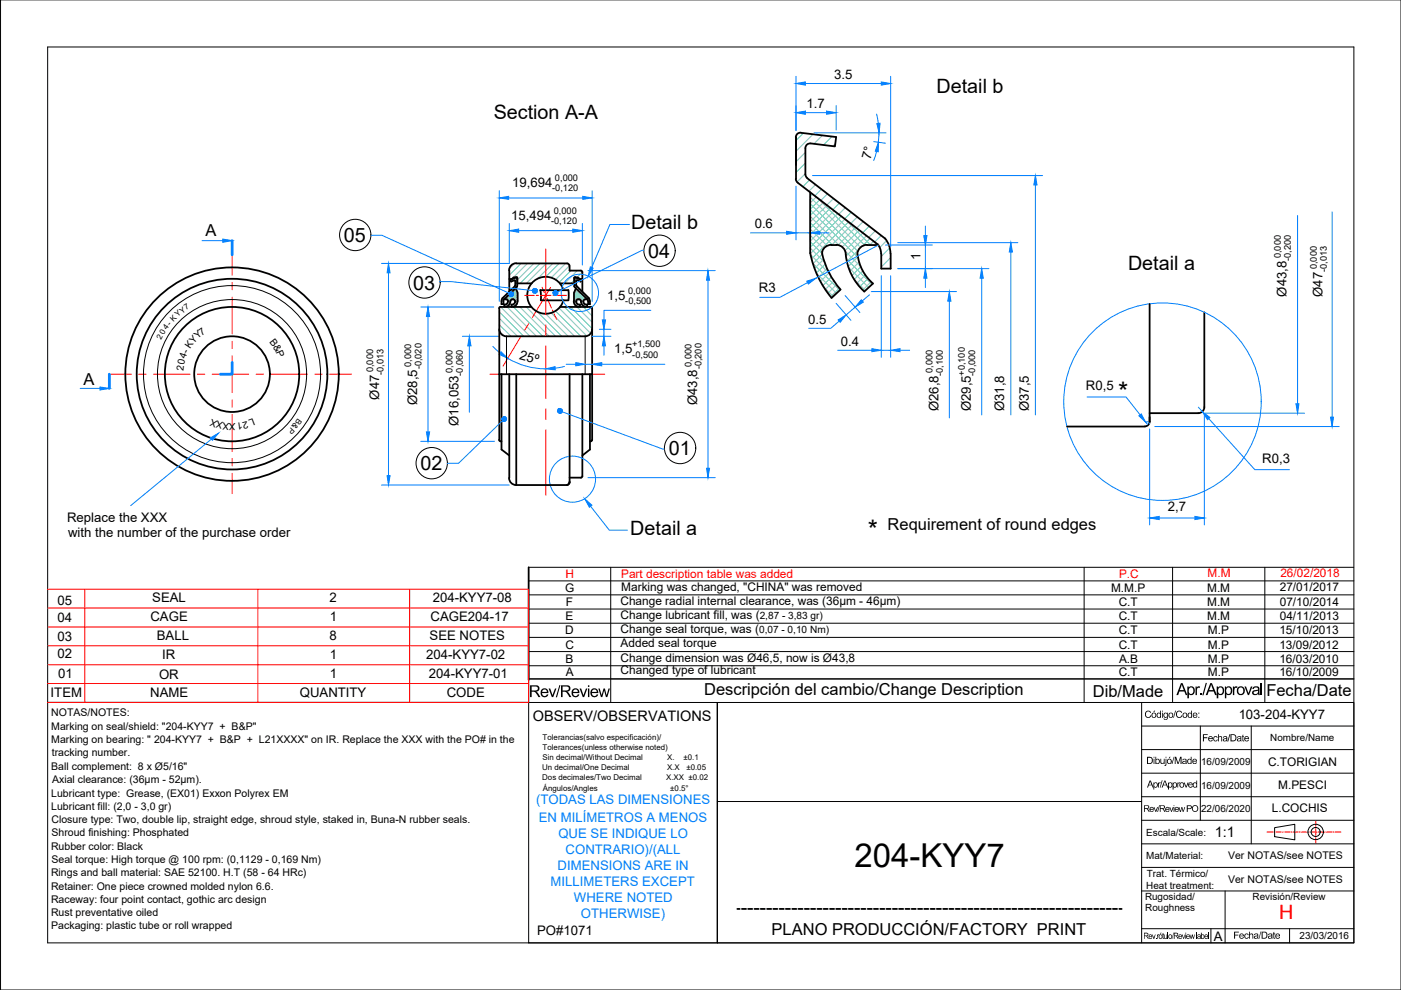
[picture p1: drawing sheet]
<svg xmlns="http://www.w3.org/2000/svg" width="297mm" height="210mm" viewBox="0 0 297 210" stroke-linecap="round" stroke-linejoin="round" font-family="sans-serif">
<!-- layer: corte -->
<g fill="none" stroke="#6edd8a" stroke-width=".21">
<path d="M170.4 28.2l-1.6 1.6M170.8 32.3l-2 2M170.8 34.6l-2 1.9M170.8 36.8l-1.8 1.8M171.6 38.2l-1.4 1.4M172.4 28.5l-3.6 3.6M172.9 39.1l-1.4 1.5M174.4 28.7l-1.8 1.8M176.3 29l-1.7 1.7M177.1 30.5l-.5 .5M108.5 59.2l.3 .3M109.1 55.9l-1.1 1.1"/>
<path d="M109.1 58.9l.6 .6M110.5 55.9l-2.5 2.4M111.8 55.9l-2.9 2.9M113.2 55.9l-3.5 3.5M114.5 55.9l-4.2 4.2M115.9 55.9l-4.3 4.2M117.2 55.9l-3.3 3.3M118.6 55.9l-2.9 2.8M119.9 55.9l-3 3M120.8 56.3l-3 3M121.1 57.3l-2.6 2.6M121.8 59.4l-.7 .7"/>
<path d="M122.4 57.4l-2.7 2.7M122.4 59l-.6 .6M123 59.3l-.3 .3M123.5 57.7l-1.2 1.1M123.5 59l-.2 .2M171.8 52.6l3.1 3M171.8 51.2l2.5 2.6M171.8 49.9l2.9 2.9M171.8 48.6l3.6 3.6M171.8 47.2l4.7 4.8M171.8 45.9l6.2 6.2M171.8 44.5l10.1 10.1"/>
<path d="M171.8 43.2l10.1 10.1M171.8 41.8l10.7 10.7M171.9 54l4 4.1M172.3 41.2l-.5 .5M172.3 55.8l5.7 5.7M173 41.8l-1.2 1.2M173.1 57.9l4.3 4.3M173.2 41.8l10.1 10.2M173.8 42.3l-2 2.1M174.2 40.1l-1.5 1.4M174.4 53.9l-2 2M174.6 42.9l-2.8 2.8"/>
<path d="M174.7 55l-2 1.9M175 56l-1.9 1.9M175.3 43.5l-3.5 3.5M175.4 57l-1.9 1.8M175.5 41.1l-1.5 1.4M175.8 57.8l-1.9 1.9M176.1 44.1l-4.3 4.3M176.3 58.7l-1.9 1.9M176.7 42.1l-1.4 1.4M176.8 59.6l-1.9 1.8M176.9 44.7l-5.1 5.1M177.6 45.3l-5.8 5.8"/>
<path d="M178 43.1l-1.4 1.4M178.4 45.9l-6.6 6.5M179.1 46.4l5.5 5.6M179.1 46.5l-7.3 7.3M179.2 53.2l3.3 3.3M179.2 44l-1.4 1.4M179.4 54.8l5.5 5.5M179.9 56.6l4.3 4.4M179.9 47l-7.8 7.9M180.5 45l-1.4 1.4M180.7 47.6l-4.4 4.4M181 59.1l2.5 2.5"/>
<path d="M181.4 48.2l-3.7 3.8M181.8 46l-1.4 1.4M181.9 54.5l-2.1 2M182.1 52.8l-2.6 2.7M182.1 55.6l-1.9 1.9M182.2 48.8l-3.7 3.6M182.5 56.6l-1.9 1.8M182.9 57.5l-1.8 1.8M183 49.4l-3.9 3.8M183 47l-1.4 1.4M183.5 58.3l-1.9 1.8M183.7 50l-4.3 4.3"/>
<path d="M184 59.1l-1.8 1.7M184.3 47.9l-1.4 1.4M184.5 50.6l-1.8 1.7M184.7 59.7l-1.8 1.8M184.9 50.9l1.1 1.1M185.2 51.2l-.8 .8M185.6 49l-1.4 1.3M186 51.7l-.3 .3M186.8 49.9l-1.4 1.4M188 51l-1.5 1.5M188.7 52.5l-1.9 1.9M188.8 54.6l-2 2"/>
<path d="M188.8 56.9v.1M105.9 66.1l5.2 5.2M105.9 68.8l2.5 2.5M105.9 67.5l3.8 3.8M105.9 70.2l1.1 1.1M106.2 65.1l6.2 6.2M106.3 64.3l.3 .2M106.4 63.5l.4 .3M106.8 63l.3 .3M106.9 65l.2 .1M107.3 62.5l.3 .3M107.3 63l.9 1"/>
<path d="M107.4 64.5l.4 .4M107.5 65.1l6.2 6.2M107.5 62.8l.8 .8M107.6 64.3l.4 .4M107.7 62.1l.3 .3M108 62.4l1.7 1.7M108.1 64.4l-.6 .6-.5-.4-.1 .1M108.2 62.2l1.6 1.5-.6 .6M108.2 61.7l.3 .2M108.2 63.9l-1.2 1.2M108.4 64.7l6.7 6.6M108.4 61.9l1.4 1.4-.6 .5"/>
<path d="M108.7 61.7l1.1 1.1-.8 .7M108.7 61.2l.3 .3M108.8 64.6l.4 .4M108.9 61.5l.9 .9-1.2 1.1-.8-.9M109 64.5l-.6 .5M109.1 64.4l.3 .3M109.1 60.8l.3 .3M109.1 61.3l.5 .5M109.2 64.1l.4 .4M109.2 60l.5 .4M109.4 61.4l-2.1 2.1-.3-.2M109.5 61.7l-1.9 1.9"/>
<path d="M109.7 61.9l-2 2 .4 .5M109.7 64.2l-.9 .9M110.2 65.1l6.2 6.2M111.6 65.1l6.2 6.2M114 66.1l5.1 5.2M115.7 66.6l4.8 4.7M116.9 66.4l4.9 4.9M117.8 66l5.4 5.3M118.6 65.3l5.8 6M119.7 65.1l5.6 5.6M121 65.1l4.5 4.6M121.7 64l1.1 1.1"/>
<path d="M121.7 63.5l.5 .5M121.7 63.1l.5 .5M121.7 62.6l.8 .9M121.7 62.2l2.1 2.1M121.8 61.8l1.9 2M121.9 61.5l2 2M121.9 64.7l.2 .2M122.1 61.2l2.2 2.3 .1-.1M122.2 61.2l-.2 .1M122.2 60.1l-.4 .5M122.2 63.9l-.5 .4M122.2 64.2l-.3 .4"/>
<path d="M122.3 65.1l3.2 3.2M122.4 61.4l-.7 .7M122.4 65l.4-.4 .2 .2-.3 .3M122.4 60.8l-.3 .3M122.5 64.5l-.4 .3M122.6 61.6l-.9 .9M122.8 61.8l-1.1 1.2M122.8 61.2l-.3 .3M123.1 62l-1.4 1.4M123.3 62.3l-1.6 1.6M123.3 61.7l-.3 .3M123.5 62.5l-1 1"/>
<path d="M123.7 65.1l1.8 1.9M123.7 64.1l-.4 .4M123.8 62.7l-.8 .8M123.8 62.1l-.3 .3M123.9 64.4l-.4 .3M124 62.9l-.8 .9M124 64.5l.5 .5M124.1 64.6l-.3 .4M124.2 62.6l-.3 .3M124.2 63.1l-1 1 .9 1M124.5 64.7l-.4 .4M124.7 63l-.3 .3"/>
<path d="M125 65.1l.5 .5M125 63.6l-.3 .3M125.1 64.4l-.1 .1M174.5 60.7l2.1 2.1M177.4 60.3l-1.9 1.9M178 61.1l-1.9 1.9"/>
</g>
<!-- layer: 02 -->
<g fill="none" stroke="#007fff" stroke-width=".21">
<path d="M168.8 16.2v11.5M170.8 17.7h16M188.8 16.2v36.1M168.8 39.5v11.4M170.8 23.9h4.4M172.6 28.2h15.3M177.3 22.4v5.2M185.2 30l2.5 .4M185.9 32.1l-.6 1.9M185.9 24.2l.3 1.9M186.3 28.1l-.1 2.1M159.1 49.4h7.7"/>
<path d="M168.8 49.4h3M171.2 59.9l-5.9 3.1h-4.2M171.8 42.3v8.6M173.8 49.4h2M186.3 52l-13.3 7M186.8 58.5v17.2M187.7 52h10M188.8 58.5v17.2M190.4 57h7.3M196.2 47.9v2.1M196.2 52v5M196.2 59v2"/>
<path d="M177.3 64.3l3.1 3.6M177.6 74.3h7.3M177.9 68.1l-1.8 1.5h-4.6M179.2 62.7l3.1 3.6M181.3 65.1l-1.9 1.7M184.3 62.5l-1.5 1.3M186.8 74.3h2M190.8 74.3h2.1"/>
</g>
<g fill="#007fff" stroke="#007fff" stroke-width=".21">
<path d="M171.8 49.4l2-.4v.7z"/>
<path d="M166.8 49l2 .4-2 .3z"/>
<path d="M188.8 74.3l2-.4v.7z"/>
<path d="M184.9 73.9l1.9 .4-1.9 .3z"/>
<path d="M182.6 63.6l.4 .5-1.7 1z"/>
<path d="M177.7 67.8l1.7-1-1.3 1.5z"/>
<path d="M186.3 30.2l-.1 2-.6-.1z"/>
<path d="M185.9 26.2l.7-.1-.2 2.1z"/>
<path d="M171.1 59.6l1.9-.6-1.6 1.2z"/>
<path d="M196.2 57l.3 2h-.6z"/>
<path d="M195.9 50h.6l-.3 2z"/>
<path d="M168.8 23.9l2-.3v.6z"/>
<path d="M175.2 23.6l2.1 .3-2.1 .3z"/>
<path d="M168.8 17.7l2-.3v.6z"/>
<path d="M186.8 17.4l2 .3-2 .3z"/>
</g>
<!-- layer: centro -->
<g fill="none" stroke="#f00" stroke-width=".21">
<path d="M115.7 52.8v13.9M103.9 79.3h8.8M110.5 71.3l-3.8 6.3M111.3 62.6h2M112.1 68.6l-.8 1.3M113.7 62.6h.5M114.6 62.6h2.2M114.9 79.3h2.3M114.9 60.9l.5 1.2M115.6 62.5l.2 .4M115.7 68.9v2.2M115.7 73.3v11.2"/>
<path d="M116 63.3l.9 2M116.7 60.9l-3.8 6.4M117.1 65.7l.2 .4M117.2 62.6h.5M117.5 66.5l.5 1.2M118.1 62.6h2M119.4 79.3h8.8M115.7 86.7v2.2M115.7 91.1v13.9M18 124.9v24M54.7 124.9v24M86.9 124.9v24"/>
</g>
<!-- layer: F1 -->
<g fill="none" stroke="#f00" stroke-width=".21">
<path d="M49.2 54v4.3M49.2 59.9v1.5M23.2 79.3h4.6M29.4 79.3h1.6M32.5 79.3h7.8M41.9 79.3h1.5M45 79.3h7.7M49.2 63v7.8M49.2 72.4v1.5M49.2 75.5v7.7M54.3 79.3h1.6M57.4 79.3h7.8"/>
<path d="M66.7 79.3h1.6M69.9 79.3h4.6M49.2 84.8v1.5M49.2 87.9v7.8M49.2 97.2v1.6M49.2 100.3v4.4M268.6 176.4h1.3M270.1 176.4h.2M270.6 176.4h1.1M271.9 176.4h.2M272.4 176.4h1.1M273.7 176.4h.2"/>
<path d="M274.1 176.4h1.1M275.4 176.4h.3M275.9 176.4h1.1M277.2 176.4h.2M277.7 176.4h1.1M279 174.1v1.1M279 175.4v.3M279 175.9v1.1M279 177.2v.2M279 177.6v1.2M279 176.4h.2M279.5 176.4h1.1"/>
<path d="M280.8 176.4h.2M281.2 176.4h1.1M282.6 176.4h.2M283 176.4h1.3"/>
</g>
<!-- layer: B1 -->
<g fill="none" stroke="#000" stroke-width=".21">
<path d="M.1 0h296.9v209.9h-296.9zM10.1 10h276.9v189.9h-276.9zM112 120.3h175M112.1 138.1h174.9M112.1 135.1h174.9M112.1 132.1h174.9M112.1 129.1h174.9M112.1 126.1h174.9M112.1 123.2h174.9M129.5 120.3v28.6M229.9 120.3v28.6M248.6 120.3v28.6"/>
<path d="M268.2 120.3v28.6M10.1 148.9h102zM112.1 148.9h174.9v51h-174.9zM112.1 143.9h174.9M112.1 141.2h174.9M112.1 141.9v7h-102M152.1 148.9v51M242 158.9h45M242 148.9v51M242 153.9h45M254.5 153.9v20M265.3 153.9v25"/>
<path d="M152.1 169.9h89.9M242 178.9h45M242 173.9h45M242 168.9h45M242 163.9h45M270.2 175.5l4.3-.7v3.3l-4.3-.7zM242 188.9h45M242 183.9h45M242 196.9h45M256.7 196.9v3M259.7 188.9v11M273.4 196.9v3"/>
<circle cx="278.9" cy="176.4" r="1.63"/>
<circle cx="278.9" cy="176.4" r=".95"/>
</g>
<!-- layer: A1 -->
<g fill="none" stroke="#000" stroke-width=".38">
<path d="M168.7 37.9l.4 .8M168.8 29.1v8.8M169.1 38.7l17.1 13.2M169.8 28.1l-.7 .3-.4 .7M169.9 28.2l7.4 .9-.3 1.9-5.4-.6-.7 .5-.1 .5M170.8 31.4v5.6M170.8 36.9l.3 .8M171.1 37.8l16.6 12.8M108 59.2h.5l.4-.4h.8v1.3h3M108 57.3v4.6M109 59.4l.2 .2M109.2 59.6v.9"/>
<path d="M109.4 58.8l.3 .2M109.4 58.8l-1.2 .6 .2 .3 .6-.2M109.4 55.8a1.5 1.5 0 0 0-1.5 1.5M109.5 55.9h10.8M109.7 59v1.7M120.2 55.9l.5 .2 .1 1.3h2.4M121.8 59v1.7M122 58.8l1.2 .6-.1 .3-.6-.2M122 58.8l-.3 .2M122.2 59.6v.9M122.4 59.4l-.2 .2M123.2 57.4l.3 .3"/>
<path d="M123.5 59.2h-.6l-.4-.4h-.7v1.3h-3.1M123.5 57.7v4.2M171.8 40.8v12.9a21.1 21.1 0 0 0 4.5 9.4M176.2 51.9a1.88 1.88 0 0 0-1.6 2.9 17.1 17.1 0 0 0 3.6 6.6l-1.9 1.8M176.3 52h1M177.3 51.9a2.01 2.01 0 0 1 2 2 12.1 12.1 0 0 0 3.9 7.9l1.9-1.7a9.8 9.8 0 0 1-3.3-6.2M183.8 51.9a2.05 2.05 0 0 0-2 2M183.8 52h2.4M186.1 51.8l.4 .7 .3 1.3M186.8 53.8v3.2h2v-3.2M187.7 50.6l.8 1.5 .3 1.7M105.9 65.4v27.9"/>
<path d="M105.9 79.3h19.6M105.9 69.8a1.5 1.5 0 0 0 1.5 1.5h16.7M106.1 65l-.3 .4M106.2 65.1h6.4M106.3 63.9v.6h.5v-.6M106.3 79.3v16l1.7 1.3M106.6 63.2l-.3 .6M106.8 63.5h.7l.2 .4M106.8 63.4l-.1 .4M106.9 64.6v.5M107.7 63.9l-.2 .5-.6 .2M108 79.3v22.1"/>
<path d="M108.2 63.9a1.16 1.16 0 0 1-.9 1.2M108.2 63.9a.49 .49 0 0 1 .5-.4 .49 .49 0 0 1 .5 .4M108.4 64.6v.5M109.2 64l-.3 .4-.5 .2M109.2 63.9v.1M109.2 60.5l-2.7 2.7M109.3 61.1l.5 1v1.8M109.5 79.3v23.5M109.6 60.8l-2.7 2.7M109.6 60.7v.1M109.7 63.8a1.16 1.16 0 0 1-.9 1.3M114.5 61.5h6"/>
<path d="M114.6 61.5l.1 2.2h5.8M118.8 65.1h6.5M119.5 61.5a3.9 3.9 0 0 0-6.1-2.1 3.9 3.9 0 0 0 .1 6.4 3.9 3.9 0 0 0 6-2.1M120.5 61.5v2.2M120.8 79.3v23M121.7 63.8a1.16 1.16 0 0 0 .9 1.3M121.7 60.7l.1 .1M121.8 60.8l2.8 2.7h-.7l-.2 .4M122.1 61.1l-.4 1v1.8M122.2 60.5l2.7 2.7M122.2 64l.2 .4 .6 .2M122.6 63.5a.39 .39 0 0 0-.4 .5"/>
<path d="M122.6 63.5h.2M122.8 63.5l.3 .2a1.39 1.39 0 0 0 1 1.4M123 64.6v.5M123.5 79.3v21.7l-.3 .3M123.7 63.9l.2 .5 .6 .2M124.5 64.6v.5M124.5 63.4l.2 .4M124.7 63.9v.6h.4v-.6M124.8 63.2l.2 .6M125.1 79.3v16l-1.6 1.3M125.2 65l.3 .4v27.9M125.5 69.8a1.5 1.5 0 0 1-1.5 1.5"/>
<path d="M243.7 64.4v25a.99 .99 0 0 1-1 1M255.3 66.2v20.1M105.8 93.3l.3 .3M106.2 93.6h.1M125.5 93.3l-.1 .2-.3 .1M226.3 90.4h16.5M255.3 86.3a1.29 1.29 0 0 1-1.3 1.3h-10.3M107.9 101.3a1.5 1.5 0 0 0 1.5 1.5M109.5 102.8h10.8M120.7 102.3l-.2 .4-.3 .1M120.8 101.3h2.4M112.1 120.3v23.9"/>
<path d="M156.3 192.7h.5M157.3 192.7h.9M158.6 192.7h.9M160 192.7h.9M161.3 192.7h.9M162.6 192.7h.9M163.9 192.7h.9M165.3 192.7h.9M166.6 192.7h.9M168 192.7h.9M169.3 192.7h.9M170.6 192.7h.9"/>
<path d="M171.9 192.7h.9M173.3 192.7h.9M174.6 192.7h.9M176 192.7h.9M177.3 192.7h.9M178.6 192.7h.9M179.9 192.7h.9M181.3 192.7h.9M182.6 192.7h.9M184 192.7h.9M185.3 192.7h.9M186.6 192.7h.9"/>
<path d="M187.9 192.7h.9M189.3 192.7h.9M190.6 192.7h.9M192 192.7h.9M193.3 192.7h.9M194.6 192.7h.9M195.9 192.7h.9M197.3 192.7h.9M198.6 192.7h.9M200 192.7h.9M201.3 192.7h.9M202.6 192.7h.9"/>
<path d="M203.9 192.7h.9M205.3 192.7h.9M206.6 192.7h.9M208 192.7h.9M209.3 192.7h.9M210.6 192.7h.9M211.9 192.7h.9M213.3 192.7h.9M214.6 192.7h.9M216 192.7h.9M217.3 192.7h.9M218.6 192.7h.9"/>
<path d="M219.9 192.7h.9M221.3 192.7h.9M222.6 192.7h.9M224 192.7h.9M225.3 192.7h.9M226.6 192.7h.9M228 192.7h.8M229.3 192.7h.9M230.6 192.7h.9M232 192.7h.9M233.3 192.7h.9M234.6 192.7h.9"/>
<path d="M236 192.7h.8M237.3 192.7h.5"/>
<circle cx="49.2" cy="79.3" r="22.6"/>
<circle cx="49.2" cy="79.3" r="20.2"/>
<circle cx="49.2" cy="79.3" r="14.2"/>
<circle cx="49.2" cy="79.3" r="8"/>
</g>
<!-- layer: 02 -->
<g fill="none" stroke="#000" stroke-width=".21">
<path d="M107.4 71.3v8M124.1 71.3v8M10.1 148.9h102"/>
<circle cx="75.3" cy="49.8" r="3.3"/>
<circle cx="90" cy="59.9" r="3.3"/>
<circle cx="139.8" cy="53.2" r="3.3"/>
<circle cx="49.2" cy="79.3" r="18.8"/>
<circle cx="49.2" cy="79.3" r="15.8"/>
<circle cx="91.5" cy="98.2" r="3.3"/>
<circle cx="144.2" cy="95" r="3.3"/>
</g>
<!-- layer: B2 -->
<g fill="none" stroke="#007fff" stroke-width=".21">
<path d="M172.3 37.2h48.8M219.5 39.2v48.8M42.8 51h4.4M82.4 57.8v43.1M105.9 40.4v23.5M107.9 42h15.7M108 47.4v8.5h-27.1M110 48.9h11.4M123.5 47.4v8.8M124.7 57.4h26.9M125.5 40.4v23.5M133.5 47.6h-4.2l-3.8 9.1"/>
<path d="M150.1 59.4v39.9M275.1 45.7v39.9M282.4 44.9v43.5M89.2 65.1h15.5M90.7 67.1v24.5M98 71.3h7.9M99.5 73.3v14.1M104.5 73.5l1.5 1.3M107.6 76a15.6 15.6 0 0 0 8.1 2.2M119.7 77.7l-2 .4M120 77.2h2.1M124.1 77.2h1.4"/>
<path d="M125.5 71.3h4M127.1 69.8h2.4M127.6 77.2h13.4M128 69.8v1.5M128 73.3v2M138 65.8h-10v2M17 82.4h4.2M44.8 93.1l-17.1 14.1M89.2 93.6h15.6M230.5 84.2h8.2l3 3.7M242.9 89.5l.4 .4M243 89.5h.5l.2 .4"/>
<path d="M243.7 90.9v20.4M244.8 90.4h39.1M254.1 86.3l.8 1M255.3 87.8v23.5M255.6 87.6h21M256.3 88.7l9.8 10.9h7.3M80.9 102.8h27.1M124.7 101.3h26.9M125.2 107.3l4 5.1h3.8M245.8 109.8h7.6"/>
<circle cx="122.9" cy="62.1" r="4"/>
<circle cx="246.5" cy="85.2" r="20.9"/>
<circle cx="121.4" cy="101.6" r="4.9"/>
</g>
<g fill="#007fff" stroke="#007fff" stroke-width=".21">
<path d="M106.2 74.6l1.4 1.4-1.8-.9z"/>
<path d="M115.7 78.2l2-.5v.7z"/>
<path d="M90.7 65.1l.4 2h-.7z"/>
<path d="M90.4 91.6h.7l-.4 2z"/>
<path d="M99.5 71.3l.4 2h-.7z"/>
<path d="M82.1 100.9h.6l-.3 1.9z"/>
<path d="M82.4 55.9l.3 1.9h-.6z"/>
<path d="M122.1 76.9l2 .3-2 .4z"/>
<path d="M125.5 77.2l2.1-.3v.7z"/>
<path d="M128 71.3l.4 2h-.7z"/>
<path d="M127.7 67.8h.7l-.4 2z"/>
<path d="M123.6 41.6l1.9 .4-1.9 .3z"/>
<path d="M105.9 42l2-.4v.7z"/>
<path d="M121.4 48.6l2.1 .3-2.1 .3z"/>
<path d="M108 48.9l2-.3v.6z"/>
<path d="M150.1 57.4l.3 2h-.6z"/>
<path d="M149.8 99.3h.6l-.3 2z"/>
<path d="M124 105.8l1.5 1.3-.5 .4z"/>
<path d="M219.5 37.2l.4 2h-.7z"/>
<path d="M125.2 56.6l.6 .3-1.1 1.7z"/>
<path d="M21.2 82.1l2 .3-2 .3z"/>
<path d="M47.2 50.7l2 .3-2 .4z"/>
<path d="M274.8 85.6h.6l-.3 2z"/>
<path d="M282.1 88.4h.6l-.3 2z"/>
<path d="M253.4 109.5l1.9 .3-1.9 .4z"/>
<path d="M243.7 109.8l2.1-.3v.7z"/>
<path d="M254.9 87.3l1.6 1.2-.5 .5z"/>
<path d="M241.5 88.2l.5-.4 .9 1.7z"/>
<path d="M44.6 92.9l1.7-1.1-1.3 1.6z"/>
</g>
<!-- layer: corte -->
<path d="M190.4 57h19.3M190.4 51.4h25.4M208.1 59v29M214.3 53.4v34.6M184.7 61.8h18.1M201.3 63.9v24.7" fill="none" stroke="#007fff" stroke-width=".21"/>
<g fill="#007fff" stroke="#007fff" stroke-width=".21">
<path d="M201.3 61.8l.3 2.1h-.7z"/>
<path d="M208.1 57l.4 2h-.7z"/>
<path d="M214.3 51.4l.4 2h-.7z"/>
</g>
<!-- layer: B2 -->
<path d="M49.2 51v3M23.2 79.3v3.1M49.2 76.8v2.5h-2.5" fill="none" stroke="#007fff" stroke-width=".59"/>
<!-- layer: B1 -->
<g fill="#000">
<path d="M122.9 146h.3l.5 1.4 .5-1.4h.3l-.6 1.8h-.3zM126.9 146h.3l.4 1.4 .4-1.4h.3l.3 1.4 .4-1.4h.3l-.5 1.8h-.3l-.4-1.4-.4 1.4h-.3zM249.2 150.7h.1l-.4 1.5h-.2zM249.5 150.9l.2-.2h.5l.4 .3v.1h-.2a.53 .53 0 0 0-.8-.1 .53 .53 0 0 0 0 .8l.2 .2h.4l.3-.3h.1l-.3 .5-.8-.1-.2-.4zM257.4 156.2l.6-.1 .2 .3h-.2a.35 .35 0 0 0-.6 0 .35 .35 0 0 0 .1 .5l.3 .2 .2-.3h.2l-.3 .4h-.4l-.3-.3zM258.3 155.7h.1v.5l.3-.1 .4 .1v1h-.2v-.7a.27 .27 0 0 0-.3-.3 .27 .27 0 0 0-.2 .4v.6h-.1zM260.7 155.7h.1l-.4 1.5h-.1zM261.4 145.6h.3v.2l.2-.2 .3-.1 .2 .1-.1 .3a.42 .42 0 0 0-.5 0 .42 .42 0 0 0-.1 .5v1h-.3zM263.4 155.8l.2-.1v.4h.2l-.2 .1v.8l.2 .2a.25 .25 0 0 1-.3 0 .25 .25 0 0 1-.1-.3v-.7h-.1zM263.8 145.6h.4l.5 1.4 .5-1.4h.3l-.7 1.8h-.2zM244.6 171.1h.2l.3 .8 .2-.8h.2l-.4 1h-.1zM245.8 170.7h.1l-.4 1.4h-.2z"/>
<path d="M245.5 165.9l.2 .1 .2-.1h.2l-.4 .3v.8h-.2zM246.3 165.5h.2l-.5 1.5h-.1zM246 160.9h.2v.7a.28 .28 0 0 0 .3 .3 .28 .28 0 0 0 .2-.4v-.6h.2v1.1h-.2v-.2l-.1 .2-.4-.1zM247.9 171.1h.2l.3 .8 .3-.8h.2l-.5 1h-.1zM248.9 160.5h.1l-.4 1.5h-.2zM249.1 160.5h.3l.4 1.3 .4-1.3h.3v1.5h-.2v-1.3l-.4 1.3h-.2l-.5-1.3v1.3h-.1zM249.6 165.9l.2 .1 .1-.1h.3l-.1 .2-.3 .1v.8h-.2zM249.9 171.1h.1l.3 .8 .2-.8h.2l.2 .8 .2-.8h.2l-.4 1h-.1l-.2-.8-.2 .8h-.2zM251 165.9h.2l.3 .9 .3-.9h.2l-.4 1.1h-.2zM244.2 198.1h.2l.2 .8 .3-.8h.1l-.3 1h-.2zM245.1 198.9h.1v.2h-.1zM245.3 198.1l.1 .2 .2-.2h.2l-.1 .2h-.2l-.1 .8h-.1z"/>
<path d="M246.5 197.9l.2-.1v.3h.1l-.1 .8 .1 .2-.3-.2zM246.8 198.1h.1v.5a.22 .22 0 0 0 .2 .3 .22 .22 0 0 0 .2-.3v-.5h.2v1l-.2-.2-.1 .2a.27 .27 0 0 1-.3-.1 .27 .27 0 0 1-.1-.3zM247.6 197.8h.1v1.3h-.1zM248.8 197.8l-.4 1.3zM250.6 198.1h.1l.2 .8 .3-.8h.1l-.3 1h-.1zM252.2 198.1h.1l.2 .8 .2-.8h.2l.2 .8 .1-.8h.2l-.3 1h-.1l-.2-.8-.2 .8h-.1zM253.6 197.8h.2v1.3h-.2zM256.2 197.8h.1v1.3h-.1zM263.9 198l.6-.1 .2 .3-.1 .1a.3 .3 0 0 0-.4-.2 .3 .3 0 0 0-.2 .4 .29 .29 0 0 0 .2 .4 .29 .29 0 0 0 .4-.3h.2l-.3 .4h-.5l-.2-.4zM264.8 197.5h.2v.5l.2-.1 .5 .1v1h-.2v-.7a.28 .28 0 0 0-.3-.2 .28 .28 0 0 0-.2 .3v.6h-.2zM267.3 197.5h.1l-.4 1.6h-.1zM270 197.7l.2-.2v.4h.2v.2h-.2v.7l.2 .1v.1l-.4-.1v-.8h-.1z"/>
<path d="M121.3 146.3l.5-.4 .7 .2 .3 .3v.6h-1.3l.3 .5h.5l.2-.3h.3l-.1 .3-.5 .3-.7-.1-.3-.5zM121.7 146.3l-.2 .4h1l-.2-.5z"/>
<path d="M124.7 145.3h.3v.3h-.3zM124.7 146h.3v1.8h-.3z"/>
<path d="M125.4 146.1l.4-.2h.4l.5 .3 .2 .8h-1.4l.2 .5 .3 .1 .4-.1 .1-.3h.3l-.3 .5-.6 .1-.6-.3-.1-.8zM125.8 146.2l-.3 .5h1l-.1-.4z"/>
<path d="M244.1 151.7a.55 .55 0 0 1 1.1 0 .55 .55 0 0 1-1.1 0zM244.5 151.3l-.2 .2 .2 .5a.38 .38 0 0 0 .5-.4 .38 .38 0 0 0-.5-.3zM244.7 150.7h.2l-.4 .3z"/>
<path d="M245.3 151.3l.2-.2 .5 .1v-.5h.2v1.5l-.2-.1-.5 .1-.2-.2zM245.5 151.3l-.1 .5a.33 .33 0 0 0 .6 .1 .33 .33 0 0 0-.1-.5l-.1-.2z"/>
<path d="M246.4 150.7h.1v.2h-.1zM246.4 151.1h.1v1.1h-.1z"/>
<path d="M246.7 151.3l.3-.2 .4 .1 .2-.1v1.4l-.3 .1h-.4l-.2-.1v-.2h.2a.28 .28 0 0 0 .4 .2 .28 .28 0 0 0 .1-.4l-.4 .1-.3-.2zM247 151.2l-.1 .2v.3a.33 .33 0 0 0 .5 .2 .33 .33 0 0 0 0-.5z"/>
<path d="M247.7 151.6a.55 .55 0 0 1 1.1 0 .55 .55 0 0 1-1.1 0zM248.1 151.3l-.1 .6a.38 .38 0 0 0 .6-.2 .38 .38 0 0 0-.5-.4z"/>
<path d="M250.7 151.7a.55 .55 0 0 1 1.1 0 .55 .55 0 0 1-1.1 0zM250.9 151.4v.4a.37 .37 0 0 0 .6 .1 .37 .37 0 0 0-.1-.6l-.3-.1z"/>
<path d="M251.9 151.3l.2-.2 .4 .1v-.5h.2v1.5l-.8-.1-.1-.3zM252.1 151.3l-.1 .3a.33 .33 0 0 0 .3 .5 .33 .33 0 0 0 .2-.6l-.1-.2z"/>
<path d="M253 151.3l.6-.2 .3 .3v.3h-.8a.33 .33 0 0 0 .2 .4 .33 .33 0 0 0 .4-.2h.2l-.2 .3h-.6l-.2-.3zM253.2 151.3l-.1 .3h.6l-.1-.3z"/>
<path d="M254.1 151.1h.2v.2h-.2zM254.1 152h.2v.2h-.2z"/>
<path d="M256.2 156.3l.4-.2h.3l.3 .6h-.8v.1l.2 .3 .3-.3 .3 .1-.1 .1-.2 .2h-.5l-.3-.4zM256.4 156.3v.2h.5l-.1-.3z"/>
<path d="M258 145.6h.3v.2l.3-.3 .6 .1 .4 .8-.2 .7-.3 .2-.5 .1-.3-.2v.9h-.3zM258.4 145.9l-.1 .8 .1 .3 .3 .2 .4-.2 .1-.3-.1-.8a.38 .38 0 0 0-.7 0z"/>
<path d="M259.7 145.6h.3v.2l.3-.3h.4l.4 .3 .2 .4-.1 .8-.3 .3-.6 .1-.3-.2v.9h-.3zM260.2 145.9l-.2 .5v.4l.2 .3h.4l.3-.4v-.7l-.4-.3z"/>
<path d="M259.4 156.2l.5-.1 .3 .1 .1 1-.3-.2-.2 .2-.5-.1v-.4l.3-.1a.25 .25 0 0 0 .3 0 .25 .25 0 0 0 .1-.3l-.4-.1-.2 .2h-.1zM259.5 156.7a.24 .24 0 0 0 .1 .3 .24 .24 0 0 0 .4 0 .24 .24 0 0 0-.1-.4z"/>
<path d="M260.9 155.7h.7l.4 .2 .2 .7-.3 .5-1 .1zM261.1 155.8v1.2h.6l.2-.4v-.5l-.3-.3z"/>
<path d="M262.4 145.9l.5-.4 .5 .1 .4 .2 .1 .8-.3 .7-.8 .1-.4-.3-.2-.4zM262.7 145.9l-.2 .3 .1 .6 .3 .3h.4l.3-.4v-.6l-.4-.3z"/>
<path d="M262.4 156.1h.5l.2 .1 .2 1h-.3v-.2l-.2 .2-.5-.1a.44 .44 0 0 1 .1-.5 .44 .44 0 0 1 .6-.1 .26 .26 0 0 0-.2-.3 .26 .26 0 0 0-.3 .2h-.2zM262.5 156.7a.27 .27 0 0 0 .2 .4 .27 .27 0 0 0 .3-.4z"/>
<path d="M263.9 156.2l.6-.1 .3 .5v.1l-.8 .1a.3 .3 0 0 0 .3 .3 .3 .3 0 0 0 .3-.3l.2 .1-.2 .3-.6-.1-.2-.2zM264.1 156.3l-.1 .2h.6l-.2-.3z"/>
<path d="M265.6 145.8l.5-.3h.5l.3 .2 .2 1.7h-.3l-.1-.3-.4 .3h-.5l-.3-.3v-.5l.8-.3a.3 .3 0 0 0 .4-.4 .3 .3 0 0 0-.5-.1h-.2l-.2 .3h-.3zM265.9 146.7l-.1 .3 .3 .2 .4-.1 .1-.2a.25 .25 0 0 0 .2-.4 .25 .25 0 0 0-.5 0z"/>
<path d="M243.8 171.3l.5-.2 .3 .3v.3h-.7a.28 .28 0 0 0 .2 .3 .28 .28 0 0 0 .4-.2l.1 .1-.2 .2h-.5l-.2-.4zM244 171.3l-.1 .2h.6l-.2-.2z"/>
<path d="M244.5 165.9l.2 .1 .5-.1 .3 .4-.2 .6-.2 .1-.4-.1v.5h-.2zM244.8 166l-.1 .4a.33 .33 0 0 0 .4 .4 .33 .33 0 0 0 .2-.5l-.2-.3z"/>
<path d="M245 160.5h.1v.5l.5-.1 .3 .3v.5l-.3 .3-.5-.1-.1 .1zM245.3 161.1l-.2 .1 .2 .6h.3l.1-.5a.32 .32 0 0 0-.4-.2z"/>
<path d="M245.9 170.7l1.1 .2v.4l-.4 .2 .5 .6h-.2l-.5-.6h-.3v.6h-.2zM246.1 170.9v.4h.4a.25 .25 0 0 0 .3-.2 .25 .25 0 0 0-.3-.2z"/>
<path d="M246.9 165.5h.2l.6 1.5h-.2l-.2-.5h-.6l-.2 .5h-.2zM247 165.6l-.3 .8h.5z"/>
<path d="M247.1 160.5h.2v.2h-.2zM247.1 160.9h.2v1.2a.29 .29 0 0 1-.1 .3 .29 .29 0 0 1-.3 0l.2-.3z"/>
<path d="M247.4 161.4a.55 .55 0 0 1 1.1 0 .55 .55 0 0 1-1.1 0zM247.6 161.2v.4l.2 .3 .4-.2v-.5a.3 .3 0 0 0-.3-.2 .3 .3 0 0 0-.3 .2zM248 160.5h.2l-.4 .3z"/>
<path d="M247.6 165.9l.2 .1 .2-.1 .4 .1 .2 .4-.3 .6-.5-.1v.5h-.2zM248 166l-.2 .3v.3a.34 .34 0 0 0 .6 .1 .34 .34 0 0 0 0-.5z"/>
<path d="M247.2 171.2l.4-.1 .4 .3v.3h-.8l.1 .1a.28 .28 0 0 0 .2 .2 .28 .28 0 0 0 .3-.2h.2l-.2 .3h-.5l-.3-.3zM247.4 171.3l-.2 .2h.6l-.1-.2z"/>
<path d="M248.6 165.9l.2 .1 .3-.1a.54 .54 0 0 1 .5 .6 .54 .54 0 0 1-.8 .4v.5h-.2zM248.9 166l-.1 .6a.34 .34 0 0 0 .5 .1 .34 .34 0 0 0 0-.5l-.1-.2z"/>
<path d="M248.8 170.7h.2v.2h-.2zM248.8 171.1h.2v1h-.2z"/>
<path d="M249.2 171.2l.4-.1 .3 .2 .1 .4h-.8l.2 .3 .6-.2-.2 .3h-.5l-.2-.2zM249.3 171.3l-.1 .2h.6l-.2-.2z"/>
<path d="M250 166.4a.55 .55 0 0 1 1.1 0 .55 .55 0 0 1-1.1 0zM250.3 166.4a.36 .36 0 0 0 .7 0 .36 .36 0 0 0-.7 0z"/>
<path d="M250.7 161l.7-.1 .2 .2 .1 .9-.3-.1-.4 .1a.35 .35 0 0 1-.3-.5 .35 .35 0 0 1 .5-.2 .22 .22 0 0 0 0-.3 .22 .22 0 0 0-.3 .1l-.2 .1zM250.9 161.5a.25 .25 0 0 0 .3 .4 .25 .25 0 0 0 .2-.4z"/>
<path d="M251.6 170.7h.9l.2 .3-.1 .5h-.8v.6h-.2zM251.8 170.9v.5h.4a.25 .25 0 0 0 .3-.3 .25 .25 0 0 0-.3-.2z"/>
<path d="M251.8 161.1l.2-.2 .5 .1v-.5h.1v1.5l-.1-.1-.5 .1-.2-.2zM252 161.1l-.1 .4a.32 .32 0 0 0 .5 .3 .32 .32 0 0 0 .1-.5l-.2-.3z"/>
<path d="M252 166.1l.3-.2h.4l.2 .5-.8 .2 .2 .2 .6-.2-.1 .3-.6 .1-.3-.4zM252.3 166l-.2 .3h.6l-.1-.2z"/>
<path d="M252.7 171.4a.7 .7 0 0 1 1.4 0 .7 .7 0 0 1-1.4 0zM252.9 171.4a.52 .52 0 0 0 1 0 .52 .52 0 0 0-1 0z"/>
<path d="M252.9 161.1l.6-.2 .3 .3v.3h-.8l.1 .3a.26 .26 0 0 0 .3 .1 .26 .26 0 0 0 .2-.3l.2 .1-.3 .3-.5-.1-.2-.2zM253.1 161.1l-.1 .2 .6-.1a.29 .29 0 0 0-.3-.2 .29 .29 0 0 0-.2 .1z"/>
<path d="M253 166l.2-.1 .4 .1v-.5h.2v1.5l-.2-.2-.2 .2-.4-.1-.1-.3zM253.2 166l-.1 .6a.33 .33 0 0 0 .5 .1 .33 .33 0 0 0 0-.5z"/>
<path d="M243.6 198.2l.4-.1 .3 .3v.2l-.6 .1a.24 .24 0 0 0 .2 .2 .24 .24 0 0 0 .2-.1l.2 .1-.2 .2-.5-.1zM243.8 198.3l-.1 .2h.5l-.2-.2z"/>
<path d="M245.7 198.3l.3-.2 .4 .2 .1 .5-.3 .3-.5-.2zM245.9 198.3l-.1 .2a.29 .29 0 0 0 .1 .4 .29 .29 0 0 0 .4-.1 .29 .29 0 0 0 0-.4l-.1-.1zM246.1 197.8h.2l-.3 .2z"/>
<path d="M247.8 198.3l.2-.2 .4 .2 .1 .4-.1 .3-.3 .1-.3-.2zM248 198.3l-.1 .2a.3 .3 0 0 0 .1 .4 .3 .3 0 0 0 .4-.1 .3 .3 0 0 0 0-.4l-.3-.2z"/>
<path d="M248.9 197.8l.9 .1v.4l-.3 .2 .4 .6h-.2l-.5-.6h-.2v.6h-.1zM249 197.9v.4h.4a.21 .21 0 0 0 .2-.1 .21 .21 0 0 0-.2-.3z"/>
<path d="M249.9 198.3l.4-.2 .3 .2v.3h-.6a.24 .24 0 0 0 .2 .4 .24 .24 0 0 0 .3-.2h.1a.44 .44 0 0 1-.7 .2 .44 .44 0 0 1 0-.7zM250.1 198.3l-.1 .2h.5l-.2-.2z"/>
<path d="M251.3 197.8h.2v.2h-.2zM251.3 198.1h.2v1h-.2z"/>
<path d="M251.5 198.3l.5-.2 .3 .2v.3h-.6a.24 .24 0 0 0 .1 .3 .24 .24 0 0 0 .3-.1h.2l-.1 .2-.5 .1-.2-.3zM251.7 198.3v.2h.4l-.1-.2z"/>
<path d="M253.9 198.2l.2-.1 .4 .1 .1 .9-.2-.2-.3 .2-.2-.2a.32 .32 0 0 1 .1-.4 .32 .32 0 0 1 .3 0 .19 .19 0 0 0-.1-.3 .19 .19 0 0 0-.2 .2zM254 198.7a.19 .19 0 0 0 .1 .3 .19 .19 0 0 0 .3-.2v-.2z"/>
<path d="M254.6 197.8h.2v.4l.3-.1 .2 .2 .1 .4-.2 .4h-.2l-.2-.2-.2 .2zM254.9 198.3l-.1 .2a.29 .29 0 0 0 0 .4 .29 .29 0 0 0 .4-.1 .29 .29 0 0 0 0-.4l-.2-.2z"/>
<path d="M255.5 198.2l.3-.1 .3 .2v.3h-.6l.1 .3 .5-.1-.1 .2-.3 .1-.3-.2-.1-.4zM255.6 198.3l-.1 .2h.5a.23 .23 0 0 0-.2-.2 .23 .23 0 0 0-.2 0z"/>
<path d="M262.8 198.1l.6-.2 .3 .4v.2h-.8l.1 .1a.3 .3 0 0 0 .2 .3 .3 .3 0 0 0 .4-.2l.1 .1-.2 .2-.6-.1-.2-.2zM263.1 198.1l-.2 .3h.7l-.2-.3z"/>
<path d="M265.9 198.1l.5-.2a.29 .29 0 0 1 .3 .1 .29 .29 0 0 1 .1 .3l.1 .7-.3-.1-.5 .1a.37 .37 0 0 1-.2-.5 .37 .37 0 0 1 .6-.1l.1-.1-.1-.2h-.4v.2zM266.1 198.6a.26 .26 0 0 0 .3 .3 .26 .26 0 0 0 .2-.4z"/>
<path d="M267.5 197.5h.8l.3 .3 .1 .7-.2 .4-1 .1zM267.7 197.7v1.2l.7-.1 .1-.3-.1-.7z"/>
<path d="M269 198l.6-.1 .1 .1 .1 1h-.2v-.1l-.3 .2-.3-.1a.43 .43 0 0 1 0-.6 .43 .43 0 0 1 .5-.1 .26 .26 0 0 0-.2-.3 .26 .26 0 0 0-.3 .3h-.2zM269.1 198.6a.28 .28 0 0 0 .3 .3 .28 .28 0 0 0 .2-.4z"/>
<path d="M270.6 198l.4-.1 .3 .2 .1 .4h-.8l.2 .4 .6-.2-.2 .3-.4 .1-.3-.2-.1-.5zM270.7 198.1l-.1 .3h.6l-.2-.3z"/>
</g>
<path d="M267.4 144.8v2.6" fill="none" stroke="#000" stroke-width=".3"/>
<path d="M10.1 148.9h102h-102" fill="none" stroke="#f00" stroke-width=".21"/>
<!-- layer: 02 -->
<path d="M10.1 124.9h102v24h-102M10.1 136.9h102M10.1 132.9h102M10.1 128.9h102M10.1 144.9h102M10.1 140.9h102" fill="none" stroke="#f00" stroke-width=".21"/>
<!-- layer: 0 -->
<g fill="#007fff" stroke="#007fff" stroke-width=".21">
<path d="M118.3 86.9l-.1 .3 .5-.1zM118.2 87.2l.5-.1-.4 .3zM118.3 87.4l.3 .2 .1-.5z"/>
<path d="M118.7 87.1l-.1 .5h.2zM118.7 87.1l.4 .4-.3 .1zM118.7 87.1l.4 .4 .1-.2z"/>
<path d="M118.7 87.1l.5 .2v-.2zM118.7 87.1l.4-.3 .1 .3zM118.9 86.7l-.2 .4 .4-.3z"/>
<path d="M118.6 86.6l.1 .5 .2-.4zM118.4 86.7l.2-.1 .1 .5zM118.4 86.7l-.1 .2 .4 .2z"/>
<path d="M107 88.4l-.1 .4 .4-.3zM106.8 88.4h.2l-.1 .4zM106.5 88.5l.4 .3-.1-.4z"/>
<path d="M106.5 88.5l-.1 .2 .5 .1zM106.4 88.7l.5 .1-.5 .2zM106.4 89l.1 .2 .4-.4z"/>
<path d="M106.5 89.2l.3 .1 .1-.5zM106.9 88.8l.1 .5h-.2zM106.9 88.8l.1 .5 .3-.1z"/>
<path d="M106.9 88.8l.4 .4 .1-.2zM106.9 88.8l.5-.1v.3zM106.9 88.8l.5-.1-.1-.2z"/>
<path d="M108.4 62.4l.5 .2v-.3zM108.4 62.4l.4-.3 .1 .2zM108.6 61.9l-.2 .5 .4-.3z"/>
<path d="M108.4 61.9v.5l.2-.5zM108.1 62l.3-.1v.5zM108.1 62l-.1 .2 .4 .2z"/>
<path d="M108 62.2l-.1 .2h.5zM107.9 62.4h.5l-.4 .3zM108 62.7l.2 .1 .2-.4z"/>
<path d="M108.4 62.4l-.2 .4 .2 .1zM108.4 62.4l.3 .4-.3 .1zM108.4 62.4l.3 .4 .2-.2z"/>
<path d="M117.3 62.3l.2 .2 .3-.4zM117.8 62.1l-.1 .5-.2-.1zM117.8 62.1l-.1 .5h.3z"/>
<path d="M117.8 62.1l.2 .5 .2-.2zM117.8 62.1l.5 .1-.1 .2zM117.8 62.1l.5 .1-.1-.3z"/>
<path d="M118 61.7l-.2 .4 .4-.2zM117.8 61.6l.2 .1-.2 .4zM117.5 61.7l.3 .4v-.5z"/>
<path d="M117.3 61.9l.5 .2-.3-.4zM117.3 61.9l.5 .2h-.6zM117.2 62.1l.1 .2 .5-.2z"/>
<path d="M113.4 61.7h.5v-.3zM113.7 61.3l.2 .1-.5 .3zM113.4 61.2v.5l.3-.4z"/>
<path d="M113.2 61.2l.2 .5v-.5zM113.2 61.2l.2 .5-.4-.3zM113 61.4l-.1 .2 .5 .1z"/>
<path d="M112.9 61.6v.3l.5-.2zM112.9 61.9l.5-.2-.3 .4zM113.4 61.7l-.3 .4 .3 .1z"/>
<path d="M113.4 61.7v.5l.2-.1zM113.4 61.7l.4 .2-.2 .2zM113.4 61.7l.4 .2 .1-.2z"/>
</g>
<path d="M78.6 49.9h2.4l27.4 12.5M93.2 59.7h2.4l17.8 2M136.6 53.1h-.4l-18.4 9M106.9 88.8l-9.7 9.4h-2.3M118.7 87.1l21.8 8.1h.4" fill="none" stroke="#007fff" stroke-width=".21"/>
<text font-size="7" x="181.2" y="183.8">204-KYY7</text>
<g font-size="5.6">
<text x="237.1" y="85.1">*</text>
<text x="184" y="114.4">*</text>
</g>
<g font-size="4.2">
<text x="198.6" y="19.8">Detail b</text>
<text x="104.7" y="25.2">Section A-A</text>
<text x="72.9" y="51.3">05</text>
<text x="133.8" y="48.5">Detail b</text>
<text x="137.4" y="54.7">04</text>
<text x="239.2" y="57.3">Detail a</text>
<text x="87.6" y="61.4">03</text>
<text x="89.2" y="99.7">02</text>
<text x="141.8" y="96.5">01</text>
<text x="133.6" y="113.4">Detail a</text>
</g>
<text font-size="4.2" fill="#f00" x="271.2" y="194.9">H</text>
<g font-size="3.5">
<text x="43.6" y="50.1">A</text>
<text x="17.7" y="81.6">A</text>
<text x="188.2" y="112.4">Requirement of round edges</text>
<text x="112.1" y="147.8">Rev/Review</text>
<text x="149.3" y="147.4">Descripción del cambio/Change Description</text>
<text x="231.7" y="147.8">Dib/Made</text>
<text x="249.4" y="147.4">Apr./Approval</text>
<text x="268.5" y="147.7">Fecha/Date</text>
<text x="163.6" y="198.2">PLANO PRODUCCIÓN/FACTORY PRINT</text>
</g>
<g font-size="3.1">
<text x="113" y="153">OBSERV/OBSERVATIONS</text>
<text x="257.5" y="177.5">1:1</text>
</g>
<g font-size="2.8">
<text x="176.9" y="16.7">3.5</text>
<text x="171" y="22.9">1.7</text>
<text x="184.6" y="33.8" transform="rotate(-74 184.6 33.8)">7°</text>
<text x="108.6" y="39.6">19,694</text>
<text x="108.4" y="46.6">15,494</text>
<text x="160" y="48.3">0.6</text>
<text x="195.2" y="55.1" transform="rotate(-90 195.2 55.1)">1</text>
<text x="128.7" y="63.5">1,5</text>
<text x="160.9" y="62">R3</text>
<text x="272.8" y="62.9" transform="rotate(-90 272.8 62.9)">Ø43,8</text>
<text x="280.4" y="62.9" transform="rotate(-90 280.4 62.9)">Ø47</text>
<text x="171.4" y="68.6">0.5</text>
<text x="110" y="76.2" transform="rotate(15 110 76.2)">25º</text>
<text x="130.2" y="74.9">1,5</text>
<text x="178.3" y="73.4">0.4</text>
<text x="230.2" y="82.8">R0,5</text>
<text x="80.4" y="84.7" transform="rotate(-90 80.4 84.7)">Ø47</text>
<text x="88.4" y="85.9" transform="rotate(-90 88.4 85.9)">Ø28,5</text>
<text x="147.8" y="85.9" transform="rotate(-90 147.8 85.9)">Ø43,8</text>
<text x="199" y="87.2" transform="rotate(-90 199 87.2)">Ø26,8</text>
<text x="205.9" y="87.2" transform="rotate(-90 205.9 87.2)">Ø29,5</text>
<text x="212.9" y="87.2" transform="rotate(-90 212.9 87.2)">Ø31,8</text>
<text x="218.1" y="87.2" transform="rotate(-90 218.1 87.2)">Ø37,5</text>
<text x="97.2" y="90.3" transform="rotate(-90 97.2 90.3)">Ø16,053</text>
<text x="267.6" y="98.2">R0,3</text>
<text x="14.2" y="110.6">Replace the XXX</text>
<text x="14.4" y="113.9">with the number of the purchase order</text>
<text x="247.6" y="108.4">2,7</text>
<text x="12.2" y="131.8">04</text>
<text x="12.2" y="128.2">05</text>
<text x="31.9" y="131.7">CAGE</text>
<text x="32.3" y="127.6">SEAL</text>
<text x="69.9" y="127.6">2</text>
<text x="70" y="131.6">1</text>
<text x="91.3" y="131.7">CAGE204-17</text>
<text x="91.8" y="127.6">204-KYY7-08</text>
<text x="12.2" y="135.9">03</text>
<text x="33.3" y="135.7">BALL</text>
<text x="69.8" y="135.7">8</text>
<text x="91.1" y="135.7">SEE NOTES</text>
<text x="12.2" y="139.6">02</text>
<text x="12.3" y="143.8">01</text>
<text x="33.7" y="143.9">OR</text>
<text x="34.4" y="139.7">IR</text>
<text x="70" y="143.8">1</text>
<text x="70" y="139.7">1</text>
<text x="90.4" y="139.7">204-KYY7-02</text>
<text x="90.9" y="143.8">204-KYY7-01</text>
<text x="10.7" y="147.7">ITEM</text>
<text x="31.9" y="147.8">NAME</text>
<text x="63.6" y="147.8">QUANTITY</text>
<text x="94.7" y="147.8">CODE</text>
<text x="262.6" y="152.5">103-204-KYY7</text>
<text x="113.9" y="198.3">PO#1071</text>
<text x="257.3" y="199.4">A</text>
</g>
<g font-size="2.8" fill="#007fff">
<text x="113.7" y="170.5">(TODAS LAS DIMENSIONES</text>
<text x="114.2" y="174.3">EN MILÍMETROS A MENOS</text>
<text x="118.4" y="177.7">QUE SE INDIQUE LO</text>
<text x="118.2" y="184.5">DIMENSIONS ARE IN</text>
<text x="119.9" y="181.1">CONTRARIO)/(ALL</text>
<text x="116.7" y="187.8">MILLIMETERS EXCEPT</text>
<text x="121.7" y="191.2">WHERE NOTED</text>
<text x="123.2" y="194.6">OTHERWISE)</text>
</g>
<g font-size="2.5">
<text x="119.8" y="125.4">G</text>
<text x="131.7" y="125.4">Marking was changed, &quot;CHINA&quot; was removed</text>
<text x="235.6" y="125.4">M.M.P</text>
<text x="255.9" y="125.4">M.M</text>
<text x="271.3" y="125.4">27/01/2017</text>
<text x="119.9" y="131.5">E</text>
<text x="120" y="128.5">F</text>
<text x="131.6" y="128.3">Change radial internal clearance, was (36µm - 46µm)</text>
<text x="131.6" y="131.3">Change lubricant fill, was (</text>
<text x="237.2" y="131.5">C.T</text>
<text x="237.2" y="128.5">C.T</text>
<text x="255.9" y="131.5">M.M</text>
<text x="255.9" y="128.5">M.M</text>
<text x="271.3" y="131.5">04/11/2013</text>
<text x="271.3" y="128.4">07/10/2014</text>
<text x="119.8" y="134.3">D</text>
<text x="119.9" y="137.5">C</text>
<text x="131.6" y="137.3">Added seal torque</text>
<text x="131.6" y="134.1">Change seal torque, was (</text>
<text x="237.2" y="137.5">C.T</text>
<text x="237.2" y="134.3">C.T</text>
<text x="256.1" y="137.5">M.P</text>
<text x="256.1" y="134.3">M.P</text>
<text x="271.3" y="137.5">13/09/2012</text>
<text x="271.3" y="134.3">15/10/2013</text>
<text x="119.9" y="140.5">B</text>
<text x="120" y="143.2">A</text>
<text x="131.6" y="143">Changed type of lubricant</text>
<text x="131.6" y="140.3">Change dimension was Ø46,5, now is Ø43,8</text>
<text x="237.2" y="143.2">C.T</text>
<text x="237.3" y="140.5">A.B</text>
<text x="256.1" y="143.2">M.P</text>
<text x="256.1" y="140.5">M.P</text>
<text x="271.3" y="143.2">16/10/2009</text>
<text x="271.3" y="140.5">16/03/2010</text>
<text x="268.8" y="162.3">C.TORIGIAN</text>
<text x="271" y="167.3">M.PESCI</text>
<text x="269.6" y="172.2">L.COCHIS</text>
</g>
<g font-size="2.5" fill="#f00">
<text x="119.9" y="122.6">H</text>
<text x="131.7" y="122.5">Part description table was added</text>
<text x="237.3" y="122.5">P.C</text>
<text x="256" y="122.4">M.M</text>
<text x="271.5" y="122.4">26/02/2018</text>
</g>
<g font-size="2.2">
<text x="10.9" y="151.9">NOTAS/NOTES:</text>
<text x="10.9" y="154.7">Marking on seal/shield: &quot;204-KYY7 + B&amp;P&quot;</text>
<text x="10.9" y="157.5">Marking on bearing: &quot; 204-KYY7 + B&amp;P + L21XXXX&quot; on IR. Replace the XXX with the PO# in the</text>
<text x="11" y="160.3">tracking number.</text>
<text x="10.9" y="163.2">Ball complement: 8 x Ø5/16&quot;</text>
<text x="11" y="166">Axial clearance: (36μm - 52μm).</text>
<text x="10.9" y="168.9">Lubricant type: Grease, (EX01) Exxon Polyrex EM</text>
<text x="10.9" y="171.7">Lubricant fill: (2,0 - 3,0 gr)</text>
<text x="10.9" y="174.5">Closure type: Two, double lip, straight edge, shroud style, staked in, Buna-N rubber seals.</text>
<text x="10.9" y="177.3">Shroud finishing: Phosphated</text>
<text x="10.8" y="180.1">Rubber color: Black</text>
<text x="10.8" y="185.8">Rings and ball material: SAE 52100. H.T (58 - 64 HRc)</text>
<text x="10.9" y="182.9">Seal torque: High torque @ 100 rpm: (0,1129 - 0,169 Nm)</text>
<text x="260.4" y="182.2">Ver NOTAS/see NOTES</text>
<text x="10.8" y="188.6">Retainer: One piece crowned molded nylon 6.6.</text>
<text x="10.8" y="191.4">Raceway: four point contact, gothic arc design</text>
<text x="260.4" y="187.2">Ver NOTAS/see NOTES</text>
<text x="10.8" y="194.2">Rust preventative oiled</text>
<text x="10.9" y="197">Packaging: plastic tube or roll wrapped</text>
</g>
<g font-size="2.1">
<text x="41.9" y="72" transform="rotate(-41 41.9 72)">Y</text>
<text x="42.8" y="71.2" transform="rotate(-36 42.8 71.2)">7</text>
<text x="39" y="77.5" transform="rotate(-77 39 77.5)">0</text>
<text x="39.4" y="76.2" transform="rotate(-71 39.4 76.2)">4</text>
<text x="39.8" y="75.1" transform="rotate(-62 39.8 75.1)">-</text>
<text x="40.3" y="74.1" transform="rotate(-56 40.3 74.1)">K</text>
<text x="57.1" y="72.6" transform="rotate(52 57.1 72.6)">B</text>
<text x="57.9" y="73.6" transform="rotate(60 57.9 73.6)">&amp;</text>
<text x="58.4" y="74.6" transform="rotate(67 58.4 74.6)">P</text>
<text x="38.9" y="78.7" transform="rotate(-84 38.9 78.7)">2</text>
<text x="46.2" y="89.3" transform="rotate(-160 46.2 89.3)">X</text>
<text x="51.3" y="89.5" transform="rotate(172 51.3 89.5)">1</text>
<text x="52.4" y="89.2" transform="rotate(165 52.4 89.2)">2</text>
<text x="53.7" y="88.7" transform="rotate(159 53.7 88.7)">L</text>
<text x="161.1" y="131.3">2,87 - 3,83 gr)</text>
<text x="160.9" y="134.1">0,07 - 0,10 Nm)</text>
<text x="242.9" y="152.2">d</text>
<text x="242.5" y="162">/dD</text>
<text x="242.9" y="162">e</text>
<text x="255.2" y="157.2">c</text>
<text x="269.3" y="157.2">Nombre/Name</text>
<text x="243.1" y="167">p</text>
<text x="254.7" y="162.2">16/09/2009</text>
<text x="254.7" y="167.2">16/09/2009</text>
<text x="254.7" y="172.1">22/06/2020</text>
<text x="243" y="177.2">Escala/Scale:</text>
<text x="243" y="182.2">Mat/Material:</text>
<text x="243.1" y="185.9">Trat. Térmico/</text>
<text x="242.8" y="190.7">Rugosidad/</text>
<text x="243" y="188.4">Heat treatment:</text>
<text x="265.6" y="190.8">Revisión/Review</text>
<text x="242.8" y="193.2">Roughness</text>
<text x="261.8" y="199">c</text>
<text x="275.5" y="199.2">23/03/2016</text>
</g>
<g font-size="2">
<text x="117.1" y="40.6">-0,120</text>
<text x="117.7" y="38.4">0,000</text>
<text x="116.8" y="47.5">-0,120</text>
<text x="117.4" y="45.4">0,000</text>
<text x="271.6" y="54.8" transform="rotate(-90 271.6 54.8)">0,000</text>
<text x="273.7" y="55.3" transform="rotate(-90 273.7 55.3)">-0,200</text>
<text x="279.2" y="57.1" transform="rotate(-90 279.2 57.1)">0,000</text>
<text x="281.3" y="57.7" transform="rotate(-90 281.3 57.7)">-0,013</text>
<text x="132.6" y="64.4">-0,500</text>
<text x="133.2" y="62.3">0,000</text>
<text x="87.2" y="77.7" transform="rotate(-90 87.2 77.7)">0,000</text>
<text x="134" y="73.7">+1,500</text>
<text x="134.1" y="75.8">-0,500</text>
<text x="146.6" y="77.7" transform="rotate(-90 146.6 77.7)">0,000</text>
<text x="79.1" y="78.9" transform="rotate(-90 79.1 78.9)">0,000</text>
<text x="81.3" y="79.5" transform="rotate(-90 81.3 79.5)">-0,013</text>
<text x="89.4" y="78.3" transform="rotate(-90 89.4 78.3)">-0,020</text>
<text x="96" y="79.1" transform="rotate(-90 96 79.1)">0,000</text>
<text x="98.1" y="79.6" transform="rotate(-90 98.1 79.6)">-0,060</text>
<text x="148.7" y="78.3" transform="rotate(-90 148.7 78.3)">-0,200</text>
<text x="197.7" y="79.1" transform="rotate(-90 197.7 79.1)">0,000</text>
<text x="199.9" y="79.7" transform="rotate(-90 199.9 79.7)">-0,100</text>
<text x="204.6" y="79.7" transform="rotate(-90 204.6 79.7)">+0,100</text>
<text x="206.7" y="79.6" transform="rotate(-90 206.7 79.6)">-0,000</text>
<text x="241.7" y="172.1">we</text>
</g>
<text font-size="1.8" x="242.6" y="199.1">v</text>
<g font-size="1.7">
<text x="39.5" y="65.8" transform="rotate(-32 39.5 65.8)">7</text>
<text x="34.7" y="71.1" transform="rotate(-60 34.7 71.1)">0</text>
<text x="35.4" y="70" transform="rotate(-54 35.4 70)">4</text>
<text x="36.1" y="69.1" transform="rotate(-51 36.1 69.1)">-</text>
<text x="36.8" y="68.2" transform="rotate(-45 36.8 68.2)">K</text>
<text x="38.6" y="66.5" transform="rotate(-37 38.6 66.5)">Y</text>
<text x="34.2" y="72.1" transform="rotate(-63 34.2 72.1)">2</text>
<text x="62.4" y="89.5" transform="rotate(130 62.4 89.5)">&amp;</text>
<text x="63.1" y="88.5" transform="rotate(126 63.1 88.5)">B</text>
<text x="61.7" y="90.4" transform="rotate(133 61.7 90.4)">P</text>
<text x="115" y="161.1">Sin decimal/Without Decimal</text>
<text x="115" y="156.9">Tolerancias(salvo especificación)/</text>
<text x="115" y="159">Tolerances(unless otherwise noted)</text>
<text x="141.5" y="161.1">X.</text>
<text x="144.9" y="161.1">±0.1</text>
<text x="115" y="163.3">Un decimal/One Decimal</text>
<text x="115" y="165.4">Dos decimales/Two Decimal</text>
<text x="115.1" y="167.8">Ángulos/Angles</text>
<text x="141.2" y="165.4">X.XX ±0.02</text>
<text x="141.4" y="163.3">X.X</text>
<text x="142.1" y="167.8">±0.5°</text>
<text x="145.5" y="163.3">±0.05</text>
</g>
</svg>
